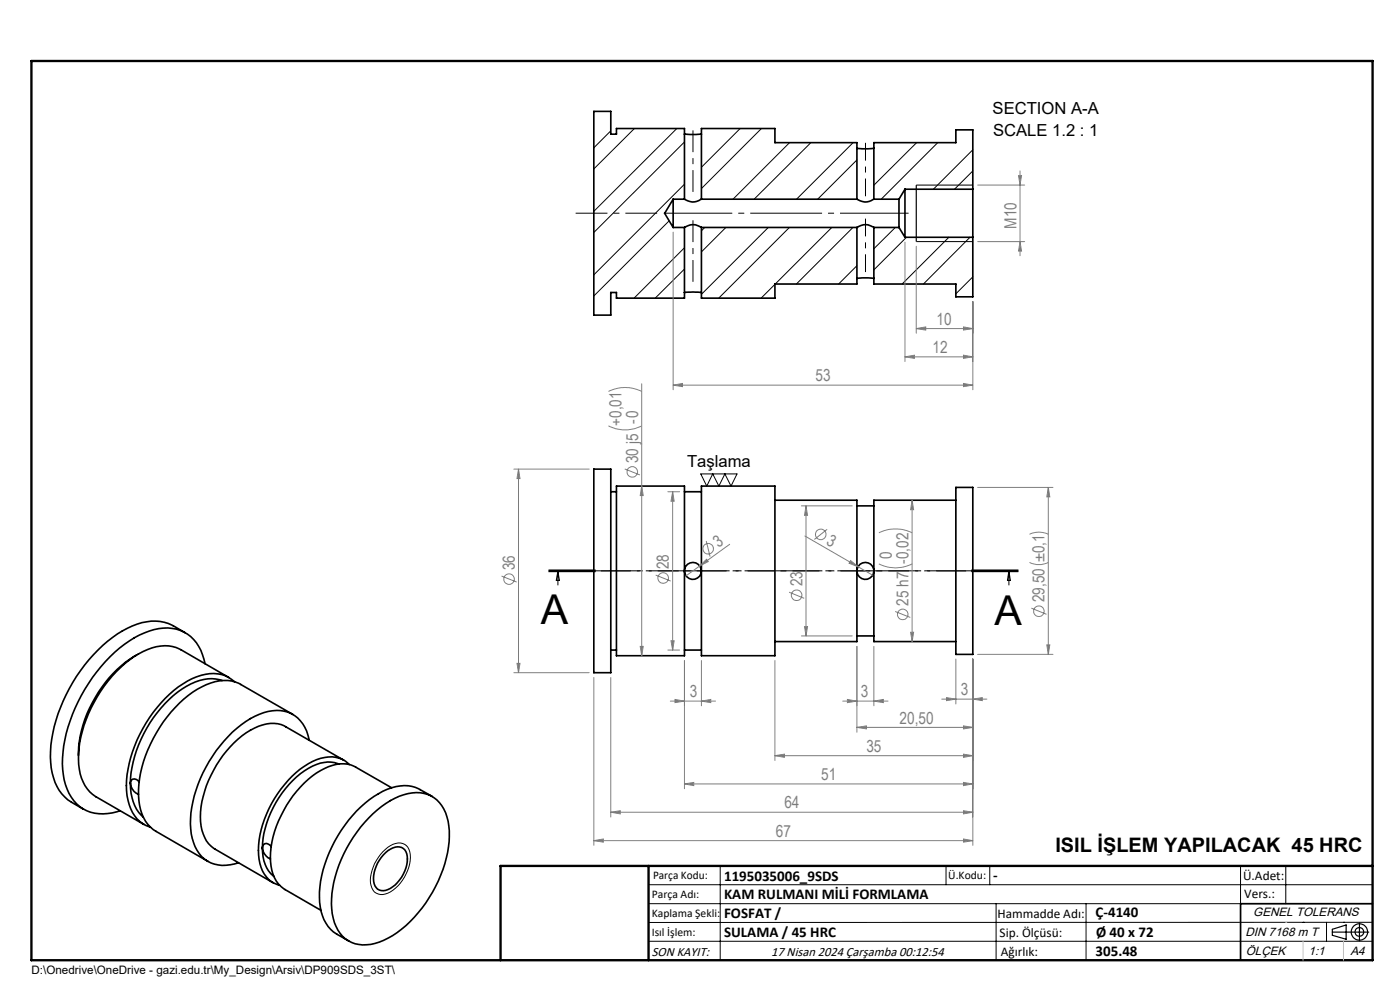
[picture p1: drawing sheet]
<svg xmlns="http://www.w3.org/2000/svg" width="297mm" height="210mm" viewBox="0 0 297 210" stroke-linecap="round" stroke-linejoin="round" font-family="sans-serif">
<g fill="none" stroke="#000" stroke-width=".35">
<path d="M145.2 28.5h3.6M181.8 31.5h3.6M142.8 42.3v6M142.8 48.3h2.4M142.8 42.3h2.4M142.8 42.3l-1.8 3 1.8 3M145.2 48.3a3 3 0 0 1 3.6 0M145.2 42.3a2.99 2.99 0 0 0 3.6 0M145.2 42.3v-15h-14.4v1.2h-1.2v-4.9h-3.6v43.2h3.6v-4.8h1.2v1.2h14.4v-14.9M148.8 48.3h33M148.8 42.3h33M148.8 42.3v-15h15.6v3h17.4v12"/>
<path d="M148.8 48.3v14.9h15.6v-3h17.4v-11.9M181.8 48.3a3 3 0 0 1 3.6 0M181.8 42.3a2.99 2.99 0 0 0 3.6 0M181.8 59h3.6M185.4 48.3h5.3M185.4 42.3h5.3M185.4 48.3v11.9h17.4v2.8h3.6v-12.7M190.7 42.3v6M190.7 48.3l1.3 2M192 40.1v10.2M192 50.3h14.4M192 40.1l-1.3 2.2"/>
<path d="M192 40.1h14.4M206.4 40.1v10.2M206.4 40.1v-12.6h-3.6v2.8h-17.4v12M145.2 62h3.6M126 99.5h3.6v43.2h-3.6zM129.6 104.3h1.2M130.8 103.1h14.4v36h-14.4zM145.2 104.3h3.6M148.8 103.1h15.6v36h-15.6zM164.4 106.1h17.4v15M181.8 107.3h3.6M202.8 103.4h3.6v35.4h-3.6z"/>
<path d="M202.8 106.1h-17.4v30h17.4M28.9 139a26.1 26.1 0 0 0-12.2 20.5v.8M39.3 134.2a14.9 14.9 0 0 0-4.4-2.2 12 12 0 0 0-8.9 1.8 33.7 33.7 0 0 0-15.3 26.8 10.8 10.8 0 0 0 4.4 9.5l2.6 1.6M129.6 137.9h1.2M145.2 137.9h3.6M181.8 121.1v15h-17.4M181.8 134.9h3.6M43.5 140.8a8.7 8.7 0 0 0-6.1-7.4 12.9 12.9 0 0 0-10 2.6 34.2 34.2 0 0 0-14.1 24.8 12.2 12.2 0 0 0 3.6 10.3 9 9 0 0 0 8.6 .9M47.1 144.3a9.6 9.6 0 0 0-8.5 1.8 26.5 26.5 0 0 0-10.9 20M48.5 143.7l-10.1-5.9a8.3 8.3 0 0 0-8.1 .4 26.7 26.7 0 0 0-12 14.4 19.4 19.4 0 0 0-1 12.5 7.5 7.5 0 0 0 3.1 3.9l10.2 5.9M49.7 144.6a7.4 7.4 0 0 0-8-1 24.7 24.7 0 0 0-12 12.1 22.3 22.3 0 0 0-2.5 14.1 6.9 6.9 0 0 0 4.7 5.7M62.1 151.5l-11-6.3a8.5 8.5 0 0 0-8.3 .5 27 27 0 0 0-11.9 14.6 19.1 19.1 0 0 0-.8 12.3 7 7 0 0 0 3 3.7l11 6.4"/>
<path d="M65.6 157a7 7 0 0 0-9.6-5.8 22.2 22.2 0 0 0-10.9 9.2 24.7 24.7 0 0 0-4.5 16.5 7.9 7.9 0 0 0 4.1 6.1 7.9 7.9 0 0 0 5.9 0M27.7 166.1a9.3 9.3 0 0 0 2.7 7.2M27.7 166.1a2.81 2.81 0 0 0 1.7 2.4M29.5 165.8a1 1 0 0 0-.9-.6 1 1 0 0 0-.9 .6v.3M55.7 179.9a7.3 7.3 0 0 0 2.4 6M55.7 179.9a2.75 2.75 0 0 0 1.7 2.3M57.5 179.6a.96 .96 0 0 0-1-.7 .96 .96 0 0 0-.8 1M71.9 162.1a7.7 7.7 0 0 0-7.3 1.4 21.7 21.7 0 0 0-8.9 16.4M72.9 161.2l-12.3-7a7.3 7.3 0 0 0-7.5 .7 23.3 23.3 0 0 0-10.6 18.4 7.6 7.6 0 0 0 3.1 6.8l12.3 7.1M74.1 162.2a6.1 6.1 0 0 0-6.9-1.1 21.8 21.8 0 0 0-11.1 12.7 15 15 0 0 0-.4 11 5.2 5.2 0 0 0 3.6 3M78.2 173.5a15.6 15.6 0 0 1 10.1-5.4 6.7 6.7 0 0 1 6.8 6.1 22.1 22.1 0 0 1-2.7 13.9 25.2 25.2 0 0 1-11 11.4 7.5 7.5 0 0 1-8.7-.9 11.3 11.3 0 0 1-2.3-9.1 28.6 28.6 0 0 1 7.8-16zM83.1 167.1l-7.6-4.4a7.3 7.3 0 0 0-7.5 .8 23.3 23.3 0 0 0-10.6 18.3 7.4 7.4 0 0 0 3.1 6.9l7.6 4.4"/>
<path d="M91.7 168.9a14.8 14.8 0 0 0-4.3-2.1 10.5 10.5 0 0 0-8.1 2.1 28.2 28.2 0 0 0-11.5 20.3 10 10 0 0 0 2.9 8.5l3.3 1.9M81.8 180.9a3 3 0 0 1 3.7-.9 3.8 3.8 0 0 1 .6 4.1 7.2 7.2 0 0 1-4.3 4.8 1.96 1.96 0 0 1-2.5-2 7.8 7.8 0 0 1 2.5-6zM291.2 191.7h-28v12"/>
<circle cx="147" cy="121.1" r="1.8"/>
<circle cx="183.6" cy="121.1" r="1.8"/>
</g>
<g fill="none" stroke="#000" stroke-width=".21">
<path d="M129.6 27.8l-3.6 3.6M134.6 27.3l-8.6 8.5M143.6 27.3l-17.6 17.5M145.2 39.1l-19.2 19.2M145.2 30.1l-19.2 19.2M157 27.3l-8.2 8.2M161.5 27.3l-12.7 12.7M167.5 30.3l-12 12M172 30.3l-12 12M181 30.3l-12 12M181.8 33.9l-8.3 8.4M185.5 30.3h-.1"/>
<path d="M194.4 39.3h12M194.5 30.3l-9.1 9M198.9 30.3l-12 12M206.4 31.8l-8.4 8.3M206.4 36.3l-3.9 3.8M142 46.8l-16 16M145.2 52.6l-10.7 10.6M145.2 57.1l-6.2 6.1M149.5 48.3l-.7 .7M154 48.3l-5.2 5.1M163 48.3l-14.2 14.1M167.5 48.3l-15 14.9"/>
<path d="M176.5 48.3l-12 11.9M180.9 48.3l-12 11.9M181.8 56.4l-3.9 3.8M189.9 48.3l-4.5 4.5M192.3 50.3l-6.9 6.9M194.4 51.3h12M201.3 50.3l-9.9 9.9M205.8 50.3l-9.9 9.9M206.4 58.7l-3.6 3.6M164.4 60.3l-2.9 2.9M148.7 100.5h7.7l-1.3 2.6-1.3-2.6-1.3 2.6-1.3-2.6-1.3 2.6zM116.4 121.3h10z"/>
<path d="M116.4 121.1h10M116.4 120.9h10M118.4 121.1l.3 2h-.7zM118.4 121.1v3M206.1 121.1h10M206.1 120.9h10M206.1 121.3h10M214 121.1v3M214 121.1l.3 2h-.6zM81.2 180.7a4.4 4.4 0 0 1 4.2-1.8 3 3 0 0 1 1.6 3.6 8.9 8.9 0 0 1-5.3 7.1 2.39 2.39 0 0 1-3.1-2.2 9.4 9.4 0 0 1 2.6-6.7zM137.6 187.7h153.6M137.6 191.7h153.6"/>
<path d="M137.6 199.7h153.6M152.8 183.7v20M200.7 183.7v4M210 183.7v4M211.3 191.7v12M230.4 191.7v12M263.2 183.7v20M272.8 183.7v8M276.4 195.6h.1M281.4 195.6v4.1M285 195.6h.1M291.2 195.6l-153.6 .1"/>
</g>
<g fill="none" stroke="#808080" stroke-width=".21">
<path d="M207.4 39.3h10M216.1 37.2h.6l-.3 2.1zM216.4 36.3v17.9M142.8 49.2v33.5M192 51.4v25.3M194.4 52.2v18.5M207.4 51.3h10M216.4 51.3l.3 2h-.6zM192 75.7l2-.4v.7zM192 75.7h14.4M194.4 69.7l2-.4v.7zM194.4 69.7h12"/>
<path d="M204.4 69.3l2 .4-2 .3zM204.4 75.3l2 .4-2 .3zM206.4 64v18.7M109 99.5h16M110 99.5l.3 2h-.6zM110 99.5v43.2M129.1 90.3a7.8 7.8 0 0 0 7 0M129.1 83a7.8 7.8 0 0 1 7 0M132.5 99.5l3.2 1.2M136.1 81.4v57.7M142.8 81.7l2-.4v.7zM142.8 81.7h63.6"/>
<path d="M204.4 81.3l2 .4-2 .3zM136.1 103.1l.4 2h-.7zM141.7 104.3h2.5M142.7 104.3l.3 2h-.7zM142.7 104.3v33.6M149.8 114.8l.8 3.3M154.8 115.5l-9.3 6.7M170 107.3h10.8M170.7 113.7l14.4 8.3M171 107.3l.3 2h-.6zM171 107.3v27.6M175.5 112.3l-2.7 2.1"/>
<path d="M180.4 118.9l1.6 1.3-1.9-.7zM186.4 119.6a7.8 7.8 0 0 0 7.1 0M186.4 113a8.1 8.1 0 0 1 7.1 0M193.5 106.1l.3 2h-.6zM193.5 106.1v30M207.4 103.4h16M218.4 119.3a4.5 4.5 0 0 0 4 0M218.4 113.3a4.5 4.5 0 0 1 4 0M222.4 103.4l.3 2h-.6zM222.4 103.4v35.4M106.4 122.2l3.2 1.3M135.8 137.1h.7l-.4 2z"/>
<path d="M139.1 122l3.2 1.3M141.7 137.9h2.5M142.3 135.9h.7l-.3 2zM148.4 120l1.5-1.4 .3 .5zM167.4 125.6l3.2 1.3M170 134.9h10.8M170.7 132.9h.6l-.3 2zM181.8 137.1v18.2M185.4 137.1v12.6M189.9 129.7l3.2 1.3M193.2 134.1h.6l-.3 2zM202.8 139.8v9.5"/>
<path d="M206.4 139.8v39.5M207.4 138.8h16M218.8 129l3.2 1.3M222.1 136.8h.6l-.3 2zM109 142.7h16M109.7 140.7h.6l-.3 2zM126 143.7v35.6M129.6 143.7v29.6M142.2 148.7h9.6M143.2 148.4l2 .3-2 .3zM145.2 140.1v27.2M148.8 148.7l2-.3v.6z"/>
<path d="M148.8 140.1v9.6M164.4 140.1v21.2M178.8 148.7h9.6M179.8 148.4l2 .3-2 .3zM181.8 154.3l2-.3v.6zM181.8 154.3h24.6M185.4 148.7l2-.3v.6zM199.8 148.3h9.6M200.8 148l2 .3-2 .3zM204.4 160l2 .3-2 .3zM204.4 154l2 .3-2 .3zM206.4 148.3l2-.3v.6z"/>
<path d="M126 178.3l2-.3v.6zM126 178.3h80.4M129.6 172.3l2-.3v.6zM129.6 172.3h76.8M145.2 166.3l2-.3v.6zM145.2 166.3h61.2M164.4 160.3l2-.3v.6zM164.4 160.3h42M204.4 166l2 .3-2 .3zM204.4 172l2 .3-2 .3zM204.4 178l2 .3-2 .3z"/>
<circle cx="134.1" cy="100.1" r="1.12"/>
<circle cx="150.2" cy="116.4" r="1.12"/>
<circle cx="174.1" cy="113.4" r="1.11"/>
<circle cx="108" cy="122.9" r="1.12"/>
<circle cx="140.7" cy="122.6" r="1.12"/>
<circle cx="169" cy="126.3" r="1.12"/>
<circle cx="191.5" cy="130.3" r="1.12"/>
<circle cx="220.4" cy="129.7" r="1.12"/>
</g>
<g fill="none" stroke="#000" stroke-width=".25">
<path d="M194.4 39.3v12M282.6 197.7h7.8M282.6 197.1l3-.9v3l-3-.8zM288.4 195.8v3.8M106.2 203.7h185"/>
<circle cx="288.4" cy="197.7" r="1.74"/>
<circle cx="288.4" cy="197.7" r=".93"/>
</g>
<path d="M122.1 45.2h17.3" fill="none" stroke="#000" stroke-width=".21" stroke-dasharray="15.2 1.3 1.3 1.3" stroke-dashoffset="8.5" stroke-linecap="butt"/>
<path d="M140.8 45.2h51.9" fill="none" stroke="#000" stroke-width=".21" stroke-dasharray="15.2 1.3 1.3 1.3" stroke-dashoffset=".7" stroke-linecap="butt"/>
<path d="M183.6 41.6v-11.3M183.6 57.7v-11.3" fill="none" stroke="#000" stroke-width=".21" stroke-dasharray="15.2 1.3 1.3 1.3" stroke-dashoffset="11.5" stroke-linecap="butt"/>
<path d="M147 40.7v-13M147 59.8v-13.1" fill="none" stroke="#000" stroke-width=".21" stroke-dasharray="15.2 1.3 1.3 1.3" stroke-dashoffset="10.6" stroke-linecap="butt"/>
<path d="M208.4 121.1h-84.4" fill="none" stroke="#000" stroke-width=".21" stroke-dasharray="15.2 1.3 1.3 1.3" stroke-dashoffset="3.5" stroke-linecap="butt"/>
<path d="M216.1 121.1h-99.7" fill="none" stroke="#000" stroke-width=".21" stroke-dasharray="6.3 1.3 1.3 1.3" stroke-dashoffset="-1" stroke-linecap="butt"/>
<path d="M6.7 12.9h284.5v190.8h-284.5zM137.6 183.7v20M291.2 183.7h-185v20" fill="none" stroke="#000" stroke-width=".5"/>
<path d="M276.4 199.7v4M285 199.7v4" fill="none" stroke="#c0c0c0" stroke-width=".21"/>
<path d="M272.8 195.6h.1" fill="none" stroke="#c0c0c0" stroke-width=".25"/>
<g fill="#808080">
<path d="M180.4 118.9l1.6 1.3-1.9-.7z"/>
<path d="M148.4 120l1.5-1.4 .3 .5z"/>
<path d="M204.4 160l2 .3-2 .3zM164.4 160.3l2-.3v.6zM204.4 166l2 .3-2 .3zM145.2 166.3l2-.3v.6zM204.4 172l2 .3-2 .3zM129.6 172.3l2-.3v.6zM204.4 178l2 .3-2 .3zM126 178.3l2-.3v.6z"/>
<path d="M143.2 148.4l2 .3-2 .3zM148.8 148.7l2-.3v.6zM179.8 148.4l2 .3-2 .3zM185.4 148.7l2-.3v.6z"/>
<path d="M206.4 148.3l2-.3v.6zM200.8 148l2 .3-2 .3zM204.4 154l2 .3-2 .3zM181.8 154.3l2-.3v.6z"/>
<path d="M135.8 137.1h.7l-.4 2zM136.1 103.1l.4 2h-.7z"/>
<path d="M193.2 134.1h.6l-.3 2zM193.5 106.1l.3 2h-.6z"/>
<path d="M110 99.5l.3 2h-.6zM109.7 140.7h.6l-.3 2zM222.4 103.4l.3 2h-.6zM222.1 136.8h.6l-.3 2zM171 107.3l.3 2h-.6zM170.7 132.9h.6l-.3 2zM142.7 104.3l.3 2h-.7zM142.3 135.9h.7l-.3 2z"/>
<path d="M204.4 69.3l2 .4-2 .3zM194.4 69.7l2-.4v.7zM204.4 75.3l2 .4-2 .3zM192 75.7l2-.4v.7zM204.4 81.3l2 .4-2 .3zM142.8 81.7l2-.4v.7z"/>
<path d="M216.1 37.2h.6l-.3 2.1zM216.4 51.3l.3 2h-.6z"/>
</g>
<g font-size="8.7">
<text x="114.7" y="132.3">A</text>
<text x="211" y="132.6">A</text>
</g>
<text font-size="4.2" x="223.9" y="180.7">ISIL İŞLEM YAPILACAK 45 HRC</text>
<g font-size="3.5">
<text x="210.6" y="24.2">SECTION A-A</text>
<text x="210.7" y="28.8">SCALE 1.2 : 1</text>
<text x="145.8" y="99.1">Taşlama</text>
</g>
<g font-size="3.5" fill="#808080">
<text x="215.6" y="48.5" transform="rotate(-90 215.6 48.5)">M10</text>
<text x="198.7" y="68.9">10</text>
<text x="197.9" y="74.9">12</text>
<text x="173" y="80.9">53</text>
<text x="131.8" y="90.3" transform="rotate(-90 131.8 90.3)">+0,01</text>
<text x="135.4" y="98.2" transform="rotate(-90 135.4 98.2)">30 j5 -0</text>
<text x="152.5" y="116.3" transform="rotate(-36 152.5 116.3)">3</text>
<text x="175.1" y="115.3" transform="rotate(30 175.1 115.3)">3</text>
<text x="189.2" y="118.6" transform="rotate(-90 189.2 118.6)">0</text>
<text x="192.7" y="119.6" transform="rotate(-90 192.7 119.6)">-0,02</text>
<text x="109.2" y="121" transform="rotate(-90 109.2 121)">36</text>
<text x="141.9" y="120.7" transform="rotate(-90 141.9 120.7)">28</text>
<text x="170.2" y="124.4" transform="rotate(-90 170.2 124.4)">23</text>
<text x="192.7" y="128.5" transform="rotate(-90 192.7 128.5)">25 h7</text>
<text x="221.6" y="127.8" transform="rotate(-90 221.6 127.8)">29,50 ±0,1</text>
<text x="146.4" y="147.9">3</text>
<text x="182.6" y="147.9">3</text>
<text x="203.8" y="147.5">3</text>
<text x="190.8" y="153.5">20,50</text>
<text x="183.8" y="159.5">35</text>
<text x="174.2" y="165.5">51</text>
<text x="166.4" y="171.5">64</text>
<text x="164.6" y="177.5">67</text>
</g>
<g font-size="3.2">
<text x="153.6" y="186.8">1195035006_9SDS</text>
<text x="153.6" y="190.8">KAM RULMANI MİLİ FORMLAMA</text>
<text x="210.7" y="186.6">-</text>
<text x="153.6" y="194.8">FOSFAT /</text>
<text x="232.4" y="194.5">Ç-4140</text>
<text x="153.6" y="198.8">SULAMA / 45 HRC</text>
<text x="232.4" y="202.8">305.48</text>
<text x="232.5" y="198.8">Ø 40 x 72</text>
</g>
<g font-size="2.8">
<text x="263.7" y="186.7">Ü.Adet:</text>
<text x="263.9" y="190.5">Vers.:</text>
<text x="211.6" y="194.8">Hammadde Adı:</text>
<text x="138.3" y="202.8">SON KAYIT:</text>
<text x="163.6" y="202.8">17 Nisan 2024 Çarşamba 00:12:54</text>
<text x="212.1" y="198.7">Sip. Ölçüsü:</text>
<text x="212.3" y="202.7">Ağırlık:</text>
</g>
<g font-size="2.6">
<text x="265.9" y="194.4">GENEL TOLERANS</text>
<text x="264.2" y="198.5">DIN 7168 m T</text>
<text x="264.3" y="202.6">ÖLÇEK</text>
<text x="277.6" y="202.6">1:1</text>
<text x="286.5" y="202.6">A4</text>
</g>
<g font-size="2.5">
<text x="138.3" y="190.5">Parça Adı:</text>
<text x="138.5" y="186.5">Parça Kodu:</text>
<text x="201.2" y="186.5">Ü.Kodu:</text>
<text x="138.3" y="194.5">Kaplama Şekli:</text>
<text x="138.3" y="198.6">Isıl İşlem:</text>
<text x="6.7" y="206.7">D:\Onedrive\OneDrive - gazi.edu.tr\My_Design\Arsiv\DP909SDS_3ST\</text>
</g>
</svg>
